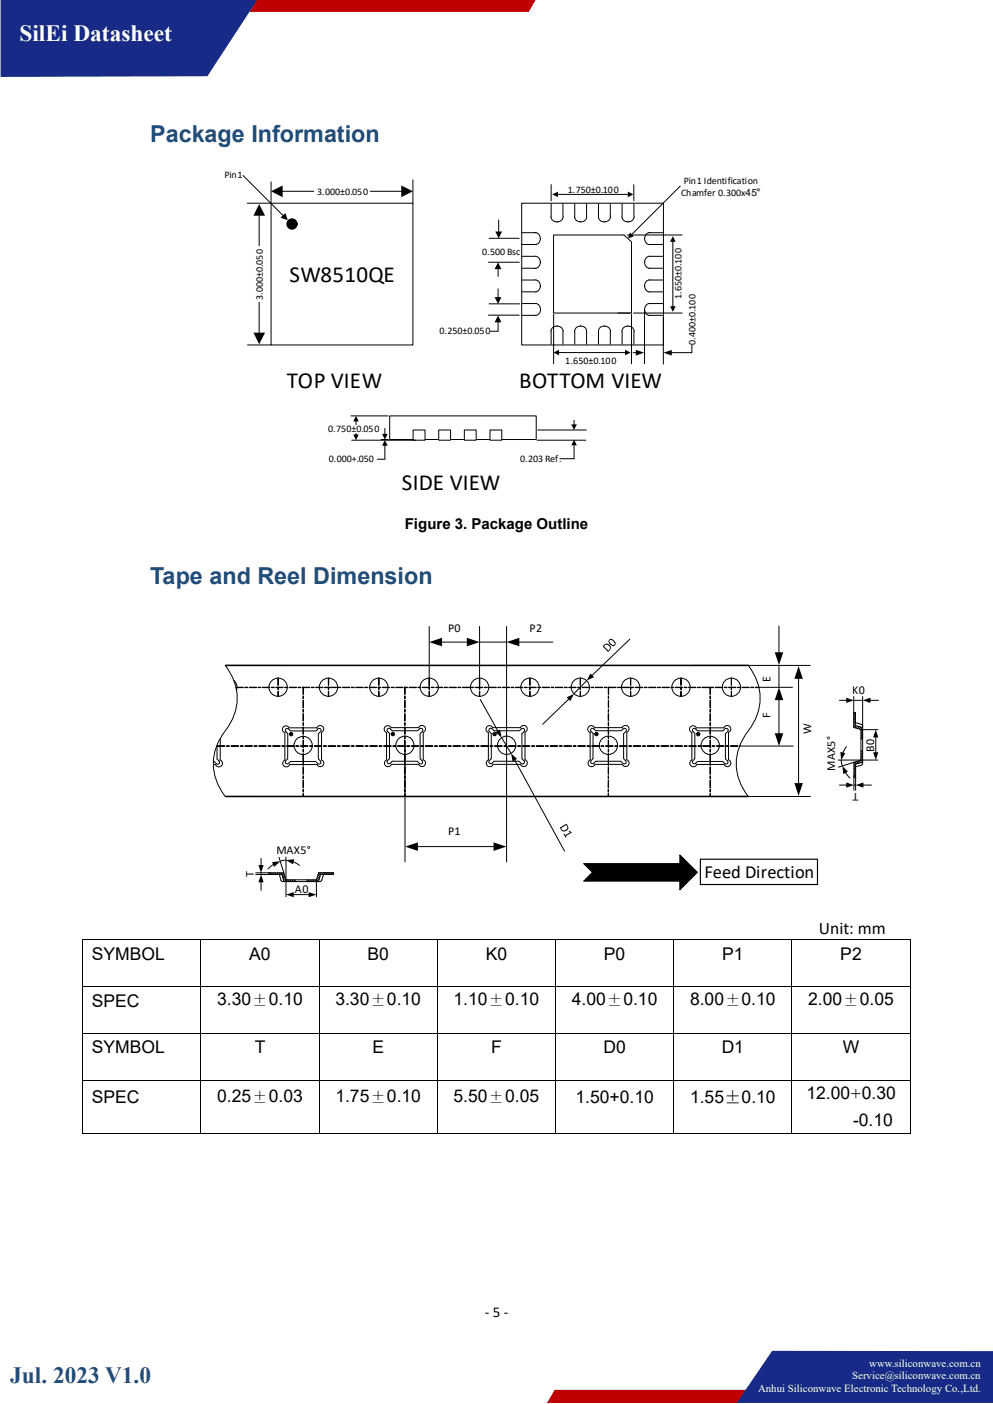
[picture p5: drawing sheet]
<svg xmlns="http://www.w3.org/2000/svg" width="210mm" height="297mm" viewBox="0 0 210 297" stroke-linecap="round" stroke-linejoin="round" font-family="sans-serif">
<g fill="#c00000">
<path d="M117.3 294h40.6l-1.7 2.8h-40.5z"/>
<path d="M54.4 0h59l-1.6 2.5h-59.1z"/>
</g>
<g fill="#172a88">
<path d="M.1 0h54.5l-10.7 16.1-43.8 .2z" fill-rule="evenodd"/>
<path d="M163.3 285.8l46.7 .1v10.9h-54.2z" fill-rule="evenodd"/>
</g>
<g fill="#fff">
<path d="M144.1 61.8h4.5v11.7h-4.5z"/>
<path d="M119.6 38.5h11.4v3.2h-11.4z"/>
<path d="M119 75.2h11.5v2.1h-11.5z"/>
<path d="M141.8 52h3.1v11.5h-3.1z"/>
<path d="M101.1 51.9h9.7v2.6h-9.7z"/>
</g>
<path d="M136.7 49.5a1.08 1.08 0 0 1 1.3 .1 1.08 1.08 0 0 1 .3 1.3 1 1 0 0 1-1.2 .8 1 1 0 0 1-.8-1.2z" fill-rule="evenodd" fill="#fff"/>
<path d="M136.7 49.5a1.08 1.08 0 0 1 1.3 .1 1.08 1.08 0 0 1 .3 1.3 1 1 0 0 1-1.2 .8 1 1 0 0 1-.8-1.2z" fill="none" stroke="#000" stroke-width=".21"/>
<path d="M137.2 49.2h3.1v2.5h-3.1z" fill="#fff"/>
<path d="M137.2 51.7h2.9M137.2 49.2h2.9" fill="none" stroke="#000" stroke-width=".21"/>
<path d="M136.7 54.5a1.08 1.08 0 0 1 1.3 .1 1.08 1.08 0 0 1 .3 1.3 1 1 0 0 1-1.2 .8 1 1 0 0 1-.8-1.2z" fill-rule="evenodd" fill="#fff"/>
<path d="M136.7 54.5a1.08 1.08 0 0 1 1.3 .1 1.08 1.08 0 0 1 .3 1.3 1 1 0 0 1-1.2 .8 1 1 0 0 1-.8-1.2z" fill="none" stroke="#000" stroke-width=".21"/>
<path d="M137.2 54.2h3.1v2.5h-3.1z" fill="#fff"/>
<path d="M137.2 56.7h2.9M137.2 54.2h2.9" fill="none" stroke="#000" stroke-width=".21"/>
<path d="M136.7 59.5a1.08 1.08 0 0 1 1.3 .1 1.08 1.08 0 0 1 .3 1.3 1 1 0 0 1-1.2 .8 1 1 0 0 1-.8-1.2z" fill-rule="evenodd" fill="#fff"/>
<path d="M136.7 59.5a1.08 1.08 0 0 1 1.3 .1 1.08 1.08 0 0 1 .3 1.3 1 1 0 0 1-1.2 .8 1 1 0 0 1-.8-1.2z" fill="none" stroke="#000" stroke-width=".21"/>
<path d="M137.2 59.2h3.1v2.5h-3.1z" fill="#fff"/>
<path d="M137.2 59.2h2.9M137.2 61.7h2.9" fill="none" stroke="#000" stroke-width=".21"/>
<path d="M136.7 64.5a1.08 1.08 0 0 1 1.3 .1 1.08 1.08 0 0 1 .3 1.3 1 1 0 0 1-1.2 .8 1 1 0 0 1-.8-1.2z" fill-rule="evenodd" fill="#fff"/>
<path d="M136.7 64.5a1.08 1.08 0 0 1 1.3 .1 1.08 1.08 0 0 1 .3 1.3 1 1 0 0 1-1.2 .8 1 1 0 0 1-.8-1.2z" fill="none" stroke="#000" stroke-width=".21"/>
<path d="M137.2 64.2h3.1v2.5h-3.1z" fill="#fff"/>
<path d="M137.2 66.7h2.9M137.2 64.2h2.9" fill="none" stroke="#000" stroke-width=".21"/>
<path d="M116.8 45.3a1.25 1.25 0 0 1 1.4-.3 1.25 1.25 0 0 1 .8 1.3 1.25 1.25 0 0 1-1.5 .6 1.25 1.25 0 0 1-.9-1.3z" fill-rule="evenodd" fill="#fff"/>
<path d="M116.8 45.3a1.25 1.25 0 0 1 1.4-.3 1.25 1.25 0 0 1 .8 1.3 1.25 1.25 0 0 1-1.5 .6 1.25 1.25 0 0 1-.9-1.3z" fill="none" stroke="#000" stroke-width=".21"/>
<path d="M116.5 43h2.5v3.1h-2.5z" fill="#fff"/>
<path d="M116.5 43.1v3M119 43.1v3" fill="none" stroke="#000" stroke-width=".21"/>
<path d="M121.8 45.3a1.24 1.24 0 0 1 1.4-.3 1.24 1.24 0 0 1 .8 1.3 1.25 1.25 0 0 1-1.5 .6 1.25 1.25 0 0 1-.9-1.3z" fill-rule="evenodd" fill="#fff"/>
<path d="M121.8 45.3a1.24 1.24 0 0 1 1.4-.3 1.24 1.24 0 0 1 .8 1.3 1.25 1.25 0 0 1-1.5 .6 1.25 1.25 0 0 1-.9-1.3z" fill="none" stroke="#000" stroke-width=".21"/>
<path d="M121.5 43h2.5v3.1h-2.5z" fill="#fff"/>
<path d="M121.5 43.1v3M124 43.1v3" fill="none" stroke="#000" stroke-width=".21"/>
<path d="M126.8 45.3a1.25 1.25 0 0 1 1.4-.3 1.25 1.25 0 0 1 .8 1.3 1.25 1.25 0 0 1-1.5 .6 1.25 1.25 0 0 1-.9-1.3z" fill-rule="evenodd" fill="#fff"/>
<path d="M126.8 45.3a1.25 1.25 0 0 1 1.4-.3 1.25 1.25 0 0 1 .8 1.3 1.25 1.25 0 0 1-1.5 .6 1.25 1.25 0 0 1-.9-1.3z" fill="none" stroke="#000" stroke-width=".21"/>
<path d="M126.6 43h2.5v3.1h-2.5z" fill="#fff"/>
<path d="M126.6 43.1v3M129.1 43.1v3" fill="none" stroke="#000" stroke-width=".21"/>
<path d="M131.8 45.3a1.25 1.25 0 0 1 1.4-.3 1.25 1.25 0 0 1 .8 1.3 1.25 1.25 0 0 1-1.5 .6 1.25 1.25 0 0 1-.9-1.3z" fill-rule="evenodd" fill="#fff"/>
<path d="M131.8 45.3a1.25 1.25 0 0 1 1.4-.3 1.25 1.25 0 0 1 .8 1.3 1.25 1.25 0 0 1-1.5 .6 1.25 1.25 0 0 1-.9-1.3z" fill="none" stroke="#000" stroke-width=".21"/>
<path d="M131.6 43h2.4v3.1h-2.4z" fill="#fff"/>
<path d="M131.6 43.1v3M134 43.1v3" fill="none" stroke="#000" stroke-width=".21"/>
<path d="M131.8 69.4a1.25 1.25 0 0 1 1.4-.4 1.25 1.25 0 0 1 .8 1.3 1.25 1.25 0 0 1-1.5 .7 1.25 1.25 0 0 1-.9-1.3z" fill-rule="evenodd" fill="#fff"/>
<path d="M131.8 69.4a1.25 1.25 0 0 1 1.4-.4 1.25 1.25 0 0 1 .8 1.3 1.25 1.25 0 0 1-1.5 .7 1.25 1.25 0 0 1-.9-1.3z" fill="none" stroke="#000" stroke-width=".21"/>
<path d="M131.6 69.9h2.4v3.1h-2.4z" fill="#fff"/>
<path d="M131.6 69.9v2.9M134 69.9v2.9" fill="none" stroke="#000" stroke-width=".21"/>
<path d="M126.8 69.4a1.25 1.25 0 0 1 1.4-.3 1.25 1.25 0 0 1 .8 1.2 1.25 1.25 0 0 1-1.5 .7 1.25 1.25 0 0 1-.9-1.3z" fill-rule="evenodd" fill="#fff"/>
<path d="M126.8 69.4a1.25 1.25 0 0 1 1.4-.3 1.25 1.25 0 0 1 .8 1.2 1.25 1.25 0 0 1-1.5 .7 1.25 1.25 0 0 1-.9-1.3z" fill="none" stroke="#000" stroke-width=".21"/>
<path d="M126.6 69.9h2.5v3.1h-2.5z" fill="#fff"/>
<path d="M126.6 69.9v2.9M129.1 69.9v2.9" fill="none" stroke="#000" stroke-width=".21"/>
<path d="M121.8 69.4a1.24 1.24 0 0 1 1.4-.4 1.24 1.24 0 0 1 .8 1.3 1.25 1.25 0 0 1-1.5 .7 1.25 1.25 0 0 1-.9-1.3z" fill-rule="evenodd" fill="#fff"/>
<path d="M121.8 69.4a1.24 1.24 0 0 1 1.4-.4 1.24 1.24 0 0 1 .8 1.3 1.25 1.25 0 0 1-1.5 .7 1.25 1.25 0 0 1-.9-1.3z" fill="none" stroke="#000" stroke-width=".21"/>
<path d="M121.5 69.9h2.5v3.1h-2.5z" fill="#fff"/>
<path d="M121.5 69.9v2.9M124 69.9v2.9" fill="none" stroke="#000" stroke-width=".21"/>
<path d="M116.8 69.4a1.32 1.32 0 0 1 2.2 .6 1.23 1.23 0 0 1-1.3 1 1.23 1.23 0 0 1-1.1-1.3z" fill-rule="evenodd" fill="#fff"/>
<path d="M116.8 69.4a1.32 1.32 0 0 1 2.2 .6 1.23 1.23 0 0 1-1.3 1 1.23 1.23 0 0 1-1.1-1.3z" fill="none" stroke="#000" stroke-width=".21"/>
<path d="M116.5 69.9h2.5v3.1h-2.5z" fill="#fff"/>
<path d="M116.5 69.9v2.9M119 69.9v2.9" fill="none" stroke="#000" stroke-width=".21"/>
<path d="M112.7 64.5a1.08 1.08 0 0 1 1.3 .1 1.08 1.08 0 0 1 .2 1.3 1 1 0 0 1-1.1 .8 1 1 0 0 1-.8-1.2z" fill-rule="evenodd" fill="#fff"/>
<path d="M112.7 64.5a1.08 1.08 0 0 1 1.3 .1 1.08 1.08 0 0 1 .2 1.3 1 1 0 0 1-1.1 .8 1 1 0 0 1-.8-1.2z" fill="none" stroke="#000" stroke-width=".21"/>
<path d="M110.3 64.2h3.1v2.5h-3.1z" fill="#fff"/>
<path d="M110.5 64.2h2.9M110.5 66.7h2.9" fill="none" stroke="#000" stroke-width=".21"/>
<path d="M112.7 59.5a1.07 1.07 0 0 1 1.3 .1 1.07 1.07 0 0 1 .2 1.3 1 1 0 0 1-1.2 .8 1 1 0 0 1-.8-1.2z" fill-rule="evenodd" fill="#fff"/>
<path d="M112.7 59.5a1.07 1.07 0 0 1 1.3 .1 1.07 1.07 0 0 1 .2 1.3 1 1 0 0 1-1.2 .8 1 1 0 0 1-.8-1.2z" fill="none" stroke="#000" stroke-width=".21"/>
<path d="M110.3 59.2h3.1v2.5h-3.1z" fill="#fff"/>
<path d="M110.4 59.2h3M110.4 61.7h3" fill="none" stroke="#000" stroke-width=".21"/>
<path d="M112.7 54.5a1.08 1.08 0 0 1 1.3 .1 1.08 1.08 0 0 1 .2 1.3 1 1 0 0 1-1.2 .8 1 1 0 0 1-.8-1.2z" fill-rule="evenodd" fill="#fff"/>
<path d="M112.7 54.5a1.08 1.08 0 0 1 1.3 .1 1.08 1.08 0 0 1 .2 1.3 1 1 0 0 1-1.2 .8 1 1 0 0 1-.8-1.2z" fill="none" stroke="#000" stroke-width=".21"/>
<path d="M110.3 54.2h3.1v2.5h-3.1z" fill="#fff"/>
<path d="M110.4 54.2h3M110.4 56.7h3" fill="none" stroke="#000" stroke-width=".21"/>
<path d="M112.7 49.5a1.08 1.08 0 0 1 1.3 .1 1.08 1.08 0 0 1 .2 1.3 1 1 0 0 1-1.2 .8 1 1 0 0 1-.8-1.2z" fill-rule="evenodd" fill="#fff"/>
<path d="M112.7 49.5a1.08 1.08 0 0 1 1.3 .1 1.08 1.08 0 0 1 .2 1.3 1 1 0 0 1-1.2 .8 1 1 0 0 1-.8-1.2z" fill="none" stroke="#000" stroke-width=".21"/>
<path d="M110.3 49.2h3.1v2.5h-3.1z" fill="#fff"/>
<path d="M87.3 38.1v4.9M57.3 43h30v30h-30zM59.5 40.5h25.7M110.3 43h30v30h-30zM110.4 49.2h3M110.4 51.7h3M131.9 49.7l1.6 1.5v15h-2.8M132 49.7h-14.9v16.5h16.1" fill="none" stroke="#000" stroke-width=".21"/>
<path d="M84.9 39.2l2.4 1.3-2.4 1.2zM57.3 40.5l2.5-1.3v2.5z" fill="#000"/>
<path d="M66.5 39.5h11.7v2h-11.7z" fill="#fff"/>
<circle cx="61.7" cy="47.4" r=".58" fill="#fff"/>
<circle cx="61.7" cy="47.4" r=".58" fill="none" stroke="#000" stroke-width="1.2"/>
<path d="M54.8 45.3v25.4M52.3 73h5" fill="none" stroke="#000" stroke-width=".21"/>
<path d="M54.8 43.2l1.2 2.4h-2.4zM53.6 70.4h2.4l-1.2 2.4z" fill="#000"/>
<g fill="#fff">
<path d="M52.9 52.1h3.8v11.7h-3.8z"/>
<path d="M45.7 34.5h7v5h-7z"/>
</g>
<path d="M51.4 37.1l8.6 8.6M116.5 39.1v3.4M134 39.1v3.4M103.3 55.5h6.5M103.4 50.4h6.4M105.3 56.7v1.8M105.5 46.5v2.6M117.8 41.1h15.1M103.3 66.7h6.5M103.4 64.3h6.5M105.3 61.1v1.9M105.3 68v2.1" fill="none" stroke="#000" stroke-width=".21"/>
<path d="M60.3 45.1l.6 1.5-1.6-.5zM105.3 55.5l.7 1.4h-1.4zM104.7 49h1.5l-.7 1.4zM116.8 41.1l1.2-.6v1.2zM132.8 40.5l1.1 .6-1.1 .6zM105.3 66.8l.7 1.4h-1.4zM104.6 62.9h1.4l-.7 1.4z" fill="#000"/>
<path d="M92.3 67.5h11.7v5h-11.7z" fill="#fff"/>
<path d="M132.6 49.7h11.7M142.3 51v13.9M103.7 70.1h1.6M117.1 66.5v10.5M118.1 74.6h14.2M133.5 66.5v10.5M134 66.2h10.3" fill="none" stroke="#000" stroke-width=".21"/>
<path d="M142.3 50l.6 1.2h-1.2zM117.1 74.6l1.1-.6v1.2zM132.2 74l1.2 .6-1.2 .6zM141.7 64.8h1.2l-.6 1.2z" fill="#000"/>
<path d="M140.3 37h24.1v5h-24.1z" fill="#fff"/>
<path d="M143.8 39.4l-10.3 10.3" fill="none" stroke="#000" stroke-width=".21"/>
<path d="M133.2 49.2l.8 .8-1.2 .4z" fill="#000"/>
<g fill="#fff">
<path d="M59 78h23.3v5h-23.3z"/>
<path d="M108.3 78h33.1v5h-33.1z"/>
<path d="M82.4 88h31v5h-31z"/>
</g>
<path d="M82.4 88h31v5h-31z" fill="none" stroke="#000" stroke-width=".21"/>
<path d="M87.4 91h2.5v2.1h-2.5z" fill="#fff"/>
<path d="M74.2 88h7.9M74.4 93.1h13.5M75.3 89v3.1M80.6 93h1.5M87.4 91h2.5v2.1h-2.5z" fill="none" stroke="#000" stroke-width=".21"/>
<path d="M75.3 88l.6 1.2h-1.2zM74.7 91.9h1.2l-.6 1.2z" fill="#000"/>
<path d="M68.9 89.9h11.6v1.6h-11.6z" fill="#fff"/>
<path d="M81.4 90.7v1.2M81.4 94.1v3" fill="none" stroke="#000" stroke-width=".21"/>
<path d="M81.4 93.1l.6 1.2h-1.2zM80.8 91.8h1.2l-.6 1.2z" fill="#000"/>
<path d="M68.4 94.6h11.7v4.9h-11.7z" fill="#fff"/>
<path d="M79.8 97.2h1.6M113.6 93.1h10.3M113.7 91h10.3M121.4 88.9v1M121.4 94.1v2.9" fill="none" stroke="#000" stroke-width=".21"/>
<path d="M121.4 93l.6 1.2h-1.2zM120.8 89.8h1.2l-.6 1.2z" fill="#000"/>
<path d="M108.4 94.5h11.7v5h-11.7z" fill="#fff"/>
<path d="M118.4 97h3" fill="none" stroke="#000" stroke-width=".21"/>
<path d="M83.6 99.5h23.4v5h-23.4z" fill="#fff"/>
<path d="M57.3 38.5v4.5h-5M133.9 74.6h.7M136.3 65.5v11.5M140.3 67.2v9.8M146.3 73v1.6h-4.4" fill="none" stroke="#000" stroke-width=".21"/>
<path d="M134.5 74l1.7 .6-1.7 .6zM140.3 74.6l1.7-.6v1.2z" fill="#000"/>
<path d="M92.8 91h2.5v2.1h-2.5z" fill="#fff"/>
<path d="M92.8 91h2.5v2.1h-2.5z" fill="none" stroke="#000" stroke-width=".21"/>
<path d="M98.2 91h2.5v2.1h-2.5z" fill="#fff"/>
<path d="M98.2 91h2.5v2.1h-2.5z" fill="none" stroke="#000" stroke-width=".21"/>
<path d="M103.6 91h2.5v2.1h-2.5z" fill="#fff"/>
<path d="M103.6 91h2.5v2.1h-2.5z" fill="none" stroke="#000" stroke-width=".21"/>
<path d="M146.4 140.8h11.8a10.8 10.8 0 0 1 0 13.8 10.7 10.7 0 0 0 0 13.9h-11.8a10.7 10.7 0 0 1 0-13.9 10.7 10.7 0 0 0 0-13.8z" fill-rule="evenodd" fill="#fff"/>
<path d="M146.4 140.8h11.8a10.8 10.8 0 0 1 0 13.8 10.7 10.7 0 0 0 0 13.9h-11.8a10.7 10.7 0 0 1 0-13.9 10.7 10.7 0 0 0 0-13.8z" fill="none" stroke="#000" stroke-width=".21"/>
<path d="M143.3 140.8h6.2v27.7h-6.2z" fill="#fff"/>
<path d="M47.6 140.8h11.9a10.7 10.7 0 0 1 0 13.8 10.7 10.7 0 0 0 0 13.9h-11.9a10.8 10.8 0 0 1 0-13.9 10.7 10.7 0 0 0 0-13.8z" fill-rule="evenodd" fill="#fff"/>
<path d="M47.6 140.8h11.9a10.7 10.7 0 0 1 0 13.8 10.7 10.7 0 0 0 0 13.9h-11.9a10.8 10.8 0 0 1 0-13.9 10.7 10.7 0 0 0 0-13.8z" fill="none" stroke="#000" stroke-width=".21"/>
<path d="M54.3 140.8h8.3v27.7h-8.3z" fill="#fff"/>
<circle cx="85.6" cy="157.7" r="1.93" fill="#fff"/>
<g fill="none" stroke="#000" stroke-width=".21">
<path d="M88.3 154.6h-5.4l-.3-.4a.4 .4 0 0 0-.6 0 .4 .4 0 0 0 0 .6l.4 .4v5.3l-.4 .4a.41 .41 0 0 0 0 .6 .41 .41 0 0 0 .6-.1l.4-.3h5.3l.4 .4a.4 .4 0 0 0 .6 0 .4 .4 0 0 0-.1-.6l-.3-.4M88.3 154.6l.4-.4a.4 .4 0 0 1 .6 0 .4 .4 0 0 1 0 .6l-.4 .4M88.8 155.2v5.3M89.5 154.9v5.8M89.5 154.9a.75 .75 0 0 0 .2-1.2 .75 .75 0 0 0-1.2 .2h-5.8a.75 .75 0 0 0-1.3-.1 .75 .75 0 0 0 .3 1.2v5.8a.75 .75 0 0 0-.2 1.2 .75 .75 0 0 0 1.3-.3h5.7M89.5 160.7a.74 .74 0 0 1 .3 1.2 .74 .74 0 0 1-1.2-.1"/>
<circle cx="83.1" cy="155.3" r=".36"/>
<circle cx="85.6" cy="157.7" r="1.93"/>
</g>
<circle cx="83.1" cy="155.3" r=".36" fill="#000"/>
<circle cx="107.1" cy="157.7" r="1.94" fill="#fff"/>
<g fill="none" stroke="#000" stroke-width=".21">
<path d="M104.2 153.9a.75 .75 0 0 0-1.3-.1 .75 .75 0 0 0 .4 1.2v5.8a.75 .75 0 0 0-.2 1.2 .75 .75 0 0 0 1.2-.3h5.8M104.2 153.9l5.8 .1a.74 .74 0 0 1 1.3-.3 .74 .74 0 0 1-.3 1.2v5.8M109.8 154.6h-5.3l-.4-.4a.4 .4 0 0 0-.6 0 .4 .4 0 0 0 0 .6l.4 .4v5.3l-.4 .4a.4 .4 0 0 0 0 .6 .4 .4 0 0 0 .6-.1l.4-.3h5.3M109.9 154.6l.3-.4a.4 .4 0 0 1 .6 0 .4 .4 0 0 1 0 .6l-.4 .4M110.4 155.2v5.3M110.4 160.5l.4 .4a.41 .41 0 0 1 0 .6 .41 .41 0 0 1-.6 0l-.4-.4M111 160.7a.74 .74 0 0 1 .3 1.2 .74 .74 0 0 1-1.2-.1"/>
<circle cx="104.6" cy="155.3" r=".36"/>
<circle cx="107.1" cy="157.7" r="1.94"/>
</g>
<circle cx="104.6" cy="155.3" r=".36" fill="#000"/>
<circle cx="128.7" cy="157.7" r="1.94" fill="#fff"/>
<g fill="none" stroke="#000" stroke-width=".21">
<path d="M125.7 153.9a.75 .75 0 0 0-1.2-.1 .75 .75 0 0 0 .3 1.2v5.8a.74 .74 0 0 0-.2 1.2 .74 .74 0 0 0 1.2-.3h5.8M125.8 153.9l5.8 .1a.75 .75 0 0 1 1.2-.3 .75 .75 0 0 1-.2 1.2M131.3 154.6h-5.3l-.4-.4a.41 .41 0 0 0-.6 0 .41 .41 0 0 0 0 .6l.4 .4v5.3l-.3 .4a.4 .4 0 0 0-.1 .6 .4 .4 0 0 0 .6-.1l.4-.3h5.3l.4 .4a.4 .4 0 0 0 .6 0 .4 .4 0 0 0 0-.6l-.4-.4M131.4 154.6l.4-.4a.4 .4 0 0 1 .6 0 .4 .4 0 0 1-.1 .6l-.4 .4M131.9 155.2v5.3M132.5 154.9v5.8M132.5 160.7a.75 .75 0 0 1 .3 1.3 .75 .75 0 0 1-1.2-.2"/>
<circle cx="126.1" cy="155.3" r=".36"/>
<circle cx="128.7" cy="157.7" r="1.94"/>
</g>
<circle cx="126.1" cy="155.3" r=".36" fill="#000"/>
<circle cx="64.1" cy="157.7" r="1.93" fill="#fff"/>
<g fill="none" stroke="#000" stroke-width=".21">
<path d="M61.2 154a.74 .74 0 0 0-1.3-.2 .74 .74 0 0 0 .3 1.2v5.8a.75 .75 0 0 0-.2 1.2 .75 .75 0 0 0 1.2-.2h5.8a.75 .75 0 0 0 1.3 .2 .75 .75 0 0 0-.3-1.2v-5.8M61.2 154h5.8a.75 .75 0 0 1 1.2-.3 .75 .75 0 0 1-.2 1.2M66.8 154.6h-5.4l-.4-.3a.4 .4 0 0 0-.5-.1 .4 .4 0 0 0 0 .6l.4 .4-.1 5.3-.3 .4a.41 .41 0 0 0-.1 .6 .41 .41 0 0 0 .6 0l.4-.4h5.3M66.8 154.6l.4-.4a.4 .4 0 0 1 .6 0 .4 .4 0 0 1 0 .6l-.4 .4M67.3 155.2v5.3M67.4 160.6l.3 .4a.4 .4 0 0 1 0 .6 .4 .4 0 0 1-.6-.1l-.3-.4"/>
<circle cx="61.6" cy="155.3" r=".35"/>
<circle cx="64.1" cy="157.7" r="1.93"/>
</g>
<circle cx="61.6" cy="155.3" r=".35" fill="#000"/>
<circle cx="150.2" cy="157.7" r="1.94" fill="#fff"/>
<g fill="none" stroke="#000" stroke-width=".21">
<path d="M147.2 154a.75 .75 0 0 0-1.2-.2 .75 .75 0 0 0 .3 1.2v5.8a.75 .75 0 0 0-.2 1.2 .75 .75 0 0 0 1.2-.3h5.8M147.3 154h5.8a.74 .74 0 0 1 1.2-.3 .74 .74 0 0 1-.2 1.2M153.4 155.2v5.4l.4 .4a.4 .4 0 0 1 0 .5 .4 .4 0 0 1-.6 0l-.4-.4M153.5 155.2l.3-.4a.4 .4 0 0 0 .1-.6 .4 .4 0 0 0-.6 0l-.4 .4h-5.4l-.4-.4a.4 .4 0 0 0-.6 0 .4 .4 0 0 0 .1 .6l.3 .4v5.3l-.3 .4a.4 .4 0 0 0-.1 .6 .4 .4 0 0 0 .6 0l.4-.4h5.3M154.1 154.9v5.8M154.1 160.7a.75 .75 0 0 1 .3 1.3 .75 .75 0 0 1-1.3-.2"/>
<circle cx="147.6" cy="155.3" r=".36"/>
<circle cx="150.2" cy="157.7" r="1.94"/>
</g>
<circle cx="147.6" cy="155.3" r=".36" fill="#000"/>
<path d="M45.9 157.8h1.6zM47.9 157.8h.6zM48.8 157.8h1.7zM50.8 157.8h.6zM51.8 157.8h1.6zM53.7 157.8h.7zM54.7 157.8h1.6zM56.7 157.8h.6zM57.7 157.8h1.6zM59.6 157.8h.6zM60.6 157.8h1.6zM62.5 157.8h.7zM63.5 157.8h1.6zM65.5 157.8h.6zM66.4 157.8h1.7zM68.4 157.8h.6zM69.4 157.8h1.6zM71.3 157.8h.7zM72.3 157.8h1.6zM74.3 157.8h.6zM75.3 157.8h1.6zM77.2 157.8h.7zM78.2 157.8h1.6zM80.1 157.8h.7zM81.1 157.8h1.6zM83.1 157.8h.6zM84 157.8h1.7zM86 157.8h.6zM87 157.8h1.6zM88.9 157.8h.7zM89.9 157.8h1.6zM91.9 157.8h.6zM92.9 157.8h1.6zM94.8 157.8h.6zM95.8 157.8h1.6zM97.7 157.8h.7zM98.7 157.8h1.6zM100.7 157.8h.6zM101.6 157.8h1.7zM103.6 157.8h.6zM104.6 157.8h1.6zM106.5 157.8h.7zM107.5 157.8h1.6zM109.5 157.8h.6zM110.5 157.8h1.6zM112.4 157.8h.7zM113.4 157.8h1.6zM115.3 157.8h.7zM116.3 157.8h1.6zM118.3 157.8h.6zM119.2 157.8h1.7zM121.2 157.8h.6zM122.2 157.8h1.6zM124.1 157.8h.7zM125.1 157.8h1.6zM127.1 157.8h.6zM128.1 157.8h1.6zM130 157.8h.6zM131 157.8h1.6zM132.9 157.8h.7zM133.9 157.8h1.6zM135.9 157.8h.6zM136.8 157.8h1.7zM138.8 157.8h.6zM139.8 157.8h1.6zM141.7 157.8h.7zM142.7 157.8h1.6zM144.7 157.8h.6zM145.7 157.8h1.6zM147.6 157.8h.7zM148.6 157.8h1.6zM150.5 157.8h.7zM151.5 157.8h1.6zM153.5 157.8h.6zM154.4 157.8h1.7zM156.4 157.8h.1z" fill="#000" stroke="#000" stroke-width=".21"/>
<circle cx="58.8" cy="145.4" r="1.93" fill="#fff"/>
<circle cx="58.8" cy="145.4" r="1.93" fill="none" stroke="#000" stroke-width=".21"/>
<circle cx="80.1" cy="145.4" r="1.93" fill="#fff"/>
<circle cx="80.1" cy="145.4" r="1.93" fill="none" stroke="#000" stroke-width=".21"/>
<circle cx="90.8" cy="145.4" r="1.93" fill="#fff"/>
<circle cx="90.8" cy="145.4" r="1.93" fill="none" stroke="#000" stroke-width=".21"/>
<circle cx="101.4" cy="145.4" r="1.93" fill="#fff"/>
<circle cx="101.4" cy="145.4" r="1.93" fill="none" stroke="#000" stroke-width=".21"/>
<circle cx="112.1" cy="145.4" r="1.93" fill="#fff"/>
<circle cx="112.1" cy="145.4" r="1.93" fill="none" stroke="#000" stroke-width=".21"/>
<circle cx="133.4" cy="145.4" r="1.93" fill="#fff"/>
<circle cx="133.4" cy="145.4" r="1.93" fill="none" stroke="#000" stroke-width=".21"/>
<circle cx="144" cy="145.4" r="1.93" fill="#fff"/>
<circle cx="144" cy="145.4" r="1.93" fill="none" stroke="#000" stroke-width=".21"/>
<circle cx="154.7" cy="145.4" r="1.93" fill="#fff"/>
<circle cx="154.7" cy="145.4" r="1.93" fill="none" stroke="#000" stroke-width=".21"/>
<circle cx="69.5" cy="145.4" r="1.93" fill="#fff"/>
<circle cx="69.5" cy="145.4" r="1.93" fill="none" stroke="#000" stroke-width=".21"/>
<circle cx="122.7" cy="145.4" r="1.93" fill="#fff"/>
<g fill="none" stroke="#000" stroke-width=".21">
<path d="M90.8 132.5v12.9M93.2 135.8h5.7M101.4 132.5v12.9M101.4 135.8h5.7M107.1 132.5v49.9M109.6 135.8h7.3M133.2 135.2l-8.1 7.8M164.7 132.4v5.8M45.9 157.7v2.9M46.6 156.3v4.5M49.4 143.9a1.85 1.85 0 0 1 .6 2.1M85.6 157.8v24.6"/>
<path d="M101.6 148l3.7 6.7M106.1 156.1l2 3.3M120.3 147.8l-5.6 5.4M124.1 144l-2.7 2.8M156.4 157.8h11.3M158.3 140.8h13M160.6 145.4h7M164.7 140.9v4.5M164.7 147.9v7.5M168.9 143.4v22.5M177.5 148.2h1.6M179 158l-.8 1.3"/>
<path d="M180.5 150.7h.4v2.8l1.5 .4M180.5 147.4v6.5l1.6 .5M180.5 152.4l.4 .4M180.5 152.8l.4 .4M180.5 152.1l.4 .3M180.5 153.7l.3 .3M180.5 153.4l.8 .8M180.6 151.7l.3 .3M180.6 151.3l.3 .4M180.6 150.9l.3 .4M180.6 148.2h1.9M180.7 150.7l.2 .2"/>
<path d="M180.9 152.9l1.2 .3 .3 .3M181.3 153.6l1.1 1.2M181.8 153.8l.6 .5M182.1 154.4v6.4l-1.5 .5M182.1 158.9h.3M182.1 156.3h.3M182.1 154.4h3.6M182.1 159.7l.3 .4M182.1 159.3l.3 .4M182.1 155.6l.3 .3M182.1 155.2l.3 .3M182.1 154.8l.3 .4"/>
<path d="M182.1 158.9l.3 .4M182.1 156l.3 .3M182.4 147.3v14.2l-.3 .4-1.2 .3M183.9 148.2h1.9M185.2 155.9v3.4M45.1 161.1h.2M45.1 161.8h.5M45.9 160.6l.4 .4a.41 .41 0 0 1 0 .6 .41 .41 0 0 1-.6-.1l-.4-.3M46.5 160.8a.76 .76 0 0 1 .4 1.2 .76 .76 0 0 1-1.3-.2M88.1 179.1h16.5M108.8 160.7l10.6 19.4M158.3 168.5h13.1"/>
<path d="M177.2 160.8h8.5M177.5 166.1h1.6M177.9 160.8l.2 1.2M178.8 163.4l.9 1.2M180.6 161.3v5.9M180.6 161.3l-3.3 1M180.6 164.4h.3M180.6 166.1h.3M180.6 164l.3 .3M180.6 164.3l.2 .1M180.6 163.7l.3 .3M180.6 163.3l.3 .3"/>
<path d="M180.6 162.9l.3 .3M180.6 162.5l.3 .4M180.6 162.1l.3 .4M180.6 161.8l.3 .3M180.6 161.4l.3 .3M180.8 161.3l.4 .3M181.1 161.1l.4 .4M181.4 161l.3 .4M181.7 161l.4 .3M182.1 160.9l.3 .3M182.1 160.5l.3 .3M182.1 160.1l.3 .3"/>
<path d="M182.4 161.3l-1.5 .3v5.6M182.4 166.1h1.9M54.1 184.7h5.9l.5 1.4h6.4M54.1 185h5.5l.4 1.5M55.2 181.6v1.6M55.2 184.7v.3M55.2 186.5v1.9M56.9 184.7v.3M57 184.7l-.1 .1M57.3 184.7l-.3 .3M57.6 184.7l-.3 .3M57.9 182.9l-1.2 .9"/>
<path d="M58 184.7l-.3 .3M58.4 184.7l-.4 .3M58.8 184.7l-.4 .3M59 181.4l1 3.3M59.1 184.7l-.3 .3M59.5 184.7l-.3 .3M59.9 184.7l-.3 .3M60 184.9l-.3 .4M60.1 185.2l-.3 .4M60.3 185.5l-.4 .3M60.3 185.8l-.3 .4M60.4 186.2l-.3 .3"/>
<path d="M60.5 182l-1.2 .2M60.5 181.3v8.4M60.8 186.2l-.3 .3M61.2 186.2l-.3 .3M61.6 186.2l-.4 .3M61.9 182.3l1.4 .8M62 186.2l-.4 .3M62 189.3h3.4M62.4 186.2l-.4 .3M62.4 186.1v.4M65 186.1v.4l.3-.3M65.7 186.2l-.3 .3"/>
<path d="M66.1 186.2l-.4 .3M66.5 186.2l-.4 .3M66.9 186.1l.5-1.5h3.1v.4h-2.7l-.4 1.5M66.9 186.1v3.6M67.5 185.9l-.6 .6M67.6 184.6l-.3 .3M67.7 185.3l-1.2 1.2M67.9 184.6l-.8 .8M68.4 185l-.4 1.2-.3 .3h-7.9l-.4-.3-.3-1.2M68.5 184.6l-.4 .4M68.9 184.6l-.4 .4M69.2 184.6l-.3 .4"/>
<path d="M69.6 184.6l-.4 .4M70 184.6l-.4 .4M70.3 184.6l-.3 .4M70.5 184.8l-.1 .2M123.4 182.7h20.4v-1.8l3.7 3.7-3.7 3.7v-1.9h-20.4l1.9-1.8z"/>
<circle cx="122.7" cy="145.4" r="1.93"/>
</g>
<g fill="#000" stroke="#000" stroke-width=".21">
<path d="M49.9 145.4h1.5zM51.8 145.4h.6zM52.7 145.4h1.6zM54.6 145.4h.6zM55.5 145.4h1.6zM57.4 145.4h.6zM58.3 145.4h1.6zM60.2 145.4h.6zM61.2 145.4h1.5zM63 145.4h.6zM64 145.4h1.5zM65.9 145.4h.6zM66.8 145.4h1.5zM68.6 145.4h.7zM69.6 145.4h1.6zM71.5 145.4h.6zM72.4 145.4h1.6zM74.3 145.4h.6zM75.2 145.4h1.6zM77.1 145.4h.6zM78 145.4h1.6zM79.9 145.4h.6zM80.9 145.4h1.5zM82.7 145.4h.7zM83.7 145.4h1.5zM85.5 145.4h.7zM86.5 145.4h1.6zM88.4 145.4h.6zM89.3 145.4h1.6zM91.2 145.4h.6zM92.1 145.4h1.6zM94 145.4h.6zM94.9 145.4h1.6zM96.8 145.4h.6zM97.7 145.4h1.6zM99.7 145.4h.5zM100.6 145.4h1.5zM102.4 145.4h.7zM103.4 145.4h1.5zM105.3 145.4h.6zM106.2 145.4h1.6zM108.1 145.4h.6zM109 145.4h1.6zM110.9 145.4h.6zM111.8 145.4h1.6zM113.7 145.4h.6zM114.6 145.4h1.6zM116.5 145.4h.7zM117.5 145.4h1.5zM119.3 145.4h.7zM120.3 145.4h1.5zM122.2 145.4h.6zM123.1 145.4h1.6zM125 145.4h.6zM125.9 145.4h1.6zM127.8 145.4h.6zM128.7 145.4h1.6zM130.6 145.4h.6zM131.5 145.4h1.6zM133.4 145.4h.6zM134.3 145.4h1.6zM136.2 145.4h.6zM137.2 145.4h1.5zM139 145.4h.7zM140 145.4h1.5zM141.9 145.4h.6zM142.8 145.4h1.6zM144.7 145.4h.6zM145.6 145.4h1.6zM147.5 145.4h.6zM148.4 145.4h1.6zM150.3 145.4h.6zM151.3 145.4h1.5zM153.1 145.4h.7zM154.1 145.4h1.5zM155.9 145.4h.7zM156.9 145.4h1.5zM158.7 145.4h.7zM159.7 145.4h.9z"/>
<path d="M58.8 143.4v1.6zM58.8 145.3v.6zM58.8 146.3v1.1z"/>
<path d="M64.1 145.4v1.5zM64.1 147.2v.6zM64.1 148.2v1.5zM64.1 150.1v.6zM64.1 151v1.5zM64.1 152.9v.6zM64.1 153.8v1.6zM64.1 155.7v.6zM64.1 156.6v1.6zM64.1 158.5v.6zM64.1 159.5v1.5zM64.1 161.3v.6zM64.1 162.3v1.5zM64.1 164.1v.7zM64.1 165.1v1.5zM64.1 167v.6zM64.1 167.9v.6z"/>
<path d="M69.4 143.4l.1 1.6zM69.4 145.3l.1 .6zM69.4 146.3l.1 1.1z"/>
<path d="M80.1 143.4v1.6zM80.1 145.3v.6zM80.1 146.3v1.1z"/>
<path d="M85.6 145.4v1.5zM85.6 147.2v.6zM85.6 148.2v1.5zM85.6 150.1v.6zM85.6 151v1.5zM85.6 152.9v.6zM85.6 153.8v1.6zM85.6 155.7v.6zM85.6 156.6v1.6zM85.6 158.5v.6zM85.6 159.5v1.5zM85.6 161.3v.6zM85.6 162.3v1.5zM85.6 164.1v.7zM85.6 165.1v1.5zM85.6 167v.6zM85.6 167.9v.6z"/>
<path d="M90.7 143.4l.1 1.6zM90.7 145.3l.1 .6zM90.7 146.3l.1 1.1z"/>
<path d="M101.4 143.4v1.6zM101.4 145.3v.6zM101.4 146.3v1.1z"/>
<path d="M112 143.4l.1 1.6zM112 145.3l.1 .6zM112 146.3l.1 1.1z"/>
<path d="M122.7 143.4v1.6zM122.7 145.3v.6zM122.7 146.3v1.1z"/>
<path d="M128.6 145.4l.1 1.5zM128.6 147.2l.1 .6zM128.6 148.2l.1 1.5zM128.6 150.1l.1 .6zM128.6 151l.1 1.5zM128.6 152.9l.1 .6zM128.6 153.8l.1 1.6zM128.6 155.7l.1 .6zM128.6 156.6l.1 1.6zM128.6 158.5l.1 .6zM128.6 159.5v1.5zM128.6 161.3v.6zM128.6 162.3v1.5zM128.6 164.1v.7zM128.6 165.1v1.5zM128.6 167v.6zM128.6 167.9v.6z"/>
<path d="M133.3 143.4v1.6zM133.3 145.3v.6zM133.3 146.3v1.1z"/>
<path d="M144 143.4v1.6zM144 145.3v.6zM144 146.3v1.1z"/>
<path d="M150.1 145.4l.1 1.5zM150.1 147.2l.1 .6zM150.1 148.2l.1 1.5zM150.1 150.1l.1 .6zM150.1 151l.1 1.5zM150.1 152.9l.1 .6zM150.1 153.8l.1 1.6zM150.1 155.7l.1 .6zM150.1 156.6l.1 1.6zM150.1 158.5l.1 .6zM150.1 159.5l.1 1.5zM150.1 161.3l.1 .6zM150.1 162.3l.1 1.5zM150.1 164.1l.1 .7zM150.1 165.1l.1 1.5zM150.1 167l.1 .6zM150.1 167.9l.1 .6z"/>
<path d="M154.6 143.4l.1 1.6zM154.6 145.3l.1 .6zM154.6 146.3l.1 1.1z"/>
</g>
<path d="M47.7 140.8h110.6M47.8 168.5h110.5" fill="none" stroke="#000" stroke-width=".33"/>
<g fill="#000">
<path d="M90.8 135.8l2.7-.9v1.8zM98.7 134.9l2.7 .9-2.7 .9zM107.1 135.8l2.7-.9v1.8zM163.8 138h1.8l-.9 2.7zM104.8 154.9l.9-.5 .4 1.7zM119.8 147.5l1.6-.7-.8 1.5zM124.9 142.5l.7 .8-1.5 .7zM164.7 145.4l.9 2.7h-1.8zM163.8 155.1h1.8l-.9 2.7zM168.9 140.9l.9 2.7h-1.8zM177.7 159.1l1.1 .2-.9 1.5zM178.9 147.6l1.7 .6-1.7 .5z"/>
<path d="M182.4 148.2l1.7-.6v1.1zM185.2 154.4l.5 1.6h-1.1zM184.6 159.2h1.1l-.5 1.6zM104.4 178.2l2.7 .9-2.7 .9zM108.1 159.4l1.2 1.2-.9 .5zM168 165.7h1.8l-.9 2.7zM178.1 162l1.2 1.3-1 .4zM178.9 165.5l1.7 .6-1.7 .5zM180.9 166.1l1.7-.6v1.1zM55.2 185l.6 1.7h-1.1zM54.7 183h1.1l-.6 1.7zM57.5 182.4l1.8-.2-1.3 1.2z"/>
<path d="M60.5 182l1.7-.2-.2 1.1zM60.5 189.3l1.6-.6v1.1zM65.3 188.7l1.6 .6-1.6 .5zM85.7 179.1l2.7-.9v1.8z"/>
<path d="M123.4 182.7h20.4v-1.8l3.7 3.7-3.7 3.7v-1.9h-20.4l1.9-1.8z" fill-rule="evenodd"/>
</g>
<g fill="#000">
<path d="M127.7 136.4a.84 .84 0 0 1 1.4 .2 .84 .84 0 0 1-.6 1.3l-1-1.1zM127.9 136.6l-.2 .1 .9 .9a.65 .65 0 0 0 .2-.9 .65 .65 0 0 0-.9-.1zM128.8 135.3a.92 .92 0 0 1 1 .2 .92 .92 0 0 1 .2 1 .92 .92 0 0 1-1-.2 .92 .92 0 0 1-.2-1zM128.9 135.5a.83 .83 0 0 0 1 .9 .81 .81 0 0 0-1-.9z"/>
<path d="M118.4 175l1.3-.7a.88 .88 0 0 1 .1 1.5 .88 .88 0 0 1-1.4-.7zM118.7 175.2a.66 .66 0 0 0 .9 .4 .66 .66 0 0 0 .2-1.1zM119.2 176.4l.3 .3 1.1-.6-.4-.2 .2-.1 .5 .3-1.3 .8 .2 .2-.1 .2z"/>
</g>
<path d="M148.1 181.8h24.8v5.3h-24.8z" fill="#fff"/>
<path d="M148.1 181.8h24.8v5.3h-24.8z" fill="none" stroke="#000" stroke-width=".24"/>
<path d="M17.4 198.8h.2v.1h-.2zM192.4 198.8h.2v.1h-.2zM192.4 239.7h.2v.2h-.2z" fill="#000"/>
<g fill="none" stroke="#000" stroke-width=".21">
<path d="M17.4 198.8h175.2M17.5 198.9v9.8M42.5 198.9v9.8M67.5 198.9v9.8M92.5 198.9v9.8M117.5 198.9v9.8M142.5 198.9v9.8M167.5 198.9v9.8M192.5 198.9v9.8M17.4 208.8h175.2M17.4 218.7h175.2M17.5 208.9v9.7"/>
<path d="M17.5 218.8v9.7M42.5 208.9v9.7M42.5 218.8v9.7M67.5 208.9v9.7M67.5 218.8v9.7M92.5 208.9v9.7M92.5 218.8v9.7M117.5 208.9v9.7M117.5 218.8v9.7M142.5 208.9v9.7M142.5 218.8v9.7M167.5 208.9v9.7"/>
<path d="M167.5 218.8v9.7M192.5 208.9v9.7M192.5 218.8v9.7M17.4 228.6h175.2M17.4 239.8h25M17.5 228.7v11.2M42.5 228.7v11.2M42.6 239.8h24.8M67.5 228.7v11.2M67.6 239.8h24.8M92.5 228.7v11.2M92.6 239.8h24.8"/>
<path d="M117.5 228.7v11.2M117.6 239.8h24.8M142.5 228.7v11.2M142.6 239.8h24.8M167.5 228.7v11.2M167.6 239.8h24.8M192.5 228.7v11.2"/>
</g>
<text font-size="4.9" fill="#fff" x="4.1" y="8.7">SilEi Datasheet</text>
<g font-size="4.9" fill="#1f4e79">
<text x="31.7" y="30">Package Information</text>
<text x="31.8" y="123.5">Tape and Reel Dimension</text>
<text x="2.2" y="292.5">Jul. 2023 V1.0</text>
</g>
<g font-size="4.9">
<text x="61.2" y="59.7">SW8510QE</text>
<text x="60.6" y="82.1">TOP VIEW</text>
<text x="109.8" y="82.1">BOTTOM VIEW</text>
<text x="85" y="103.6">SIDE VIEW</text>
</g>
<text font-size="3.9" x="149" y="185.7">Feed Direction</text>
<g font-size="3.7">
<text x="173.2" y="197.6">Unit: mm</text>
<text x="19.4" y="203.1">SYMBOL</text>
<text x="52.7" y="203.1">A0</text>
<text x="77.7" y="203.1">B0</text>
<text x="102.7" y="203.1">K0</text>
<text x="127.7" y="203.1">P0</text>
<text x="152.7" y="203.1">P1</text>
<text x="177.7" y="203.1">P2</text>
<text x="19.4" y="213">SPEC</text>
<text x="45.9" y="212.7">3.30±0.10</text>
<text x="70.9" y="212.7">3.30±0.10</text>
<text x="95.9" y="212.7">1.10±0.10</text>
<text x="120.9" y="212.7">4.00±0.10</text>
<text x="145.9" y="212.7">8.00±0.10</text>
<text x="170.9" y="212.7">2.00±0.05</text>
<text x="19.4" y="222.9">SYMBOL</text>
<text x="53.9" y="222.9">T</text>
<text x="78.8" y="222.9">E</text>
<text x="103.9" y="222.9">F</text>
<text x="127.6" y="222.9">D0</text>
<text x="152.6" y="222.9">D1</text>
<text x="178.2" y="222.9">W</text>
<text x="19.4" y="233.4">SPEC</text>
<text x="45.9" y="233.2">0.25±0.03</text>
<text x="70.9" y="233.2">1.75±0.10</text>
<text x="95.9" y="233.2">5.50±0.05</text>
<text x="121.7" y="233.4">1.50+0.10</text>
<text x="145.9" y="233.4">1.55±0.10</text>
<text x="170.5" y="232.6">12.00+0.30</text>
<text x="180.4" y="238.3">-0.10</text>
</g>
<g font-size="3.2">
<text x="85.6" y="111.9">Figure 3. Package Outline</text>
<text x="102.5" y="278.7">- 5 -</text>
</g>
<g font-size="2.5">
<text x="94.7" y="133.8">P0</text>
<text x="112" y="133.8">P2</text>
<text x="163" y="144.3" transform="rotate(-90 163 144.3)">E</text>
<text x="180.2" y="146.7">K0</text>
<text x="163" y="151.8" transform="rotate(-90 163 151.8)">F</text>
<text x="171.6" y="155.3" transform="rotate(-90 171.6 155.3)">W</text>
<text x="184.8" y="159.1" transform="rotate(-90 184.8 159.1)">B0</text>
<text x="176.6" y="163" transform="rotate(-90 176.6 163)">MAX5°</text>
<text x="181.5" y="167.8" transform="rotate(-180 181.5 167.8)">T</text>
<text x="94.7" y="176.7">P1</text>
<text x="53.7" y="185.6" transform="rotate(-90 53.7 185.6)">T</text>
<text x="58.4" y="180.7">MAX5°</text>
<text x="62.4" y="188.9">A0</text>
</g>
<g font-size="2.3" fill="#fff">
<text x="180.2" y="291.8">Service@siliconwave.com.cn</text>
<text x="183.8" y="289.2">www.siliconwave.com.cn</text>
<text x="160.3" y="294.5">Anhui Siliconwave Electronic Technology Co.,Ltd.</text>
</g>
<g font-size="2.1">
<text x="47.5" y="37.7">Pin1</text>
<text x="67.1" y="41.2">3.000±0.050</text>
<text x="120.1" y="40.8">1.750±0.100</text>
<text x="144" y="41.5">Chamfer 0.300x45°</text>
<text x="144.6" y="38.9">Pin1 Identification</text>
<text x="102" y="54">0.500 Bsc</text>
<text x="55.6" y="63.4" transform="rotate(-90 55.6 63.4)">3.000±0.050</text>
<text x="144.1" y="63.2" transform="rotate(-90 144.1 63.2)">1.650±0.100</text>
<text x="92.9" y="70.7">0.250±0.050</text>
<text x="119.5" y="77">1.650±0.100</text>
<text x="147" y="73.1" transform="rotate(-90 147 73.1)">0.400±0.100</text>
<text x="69.4" y="91.5">0.750±0.050</text>
<text x="69.5" y="97.8">0.000+.050</text>
<text x="110" y="97.7">0.203 Ref.</text>
</g>
</svg>
